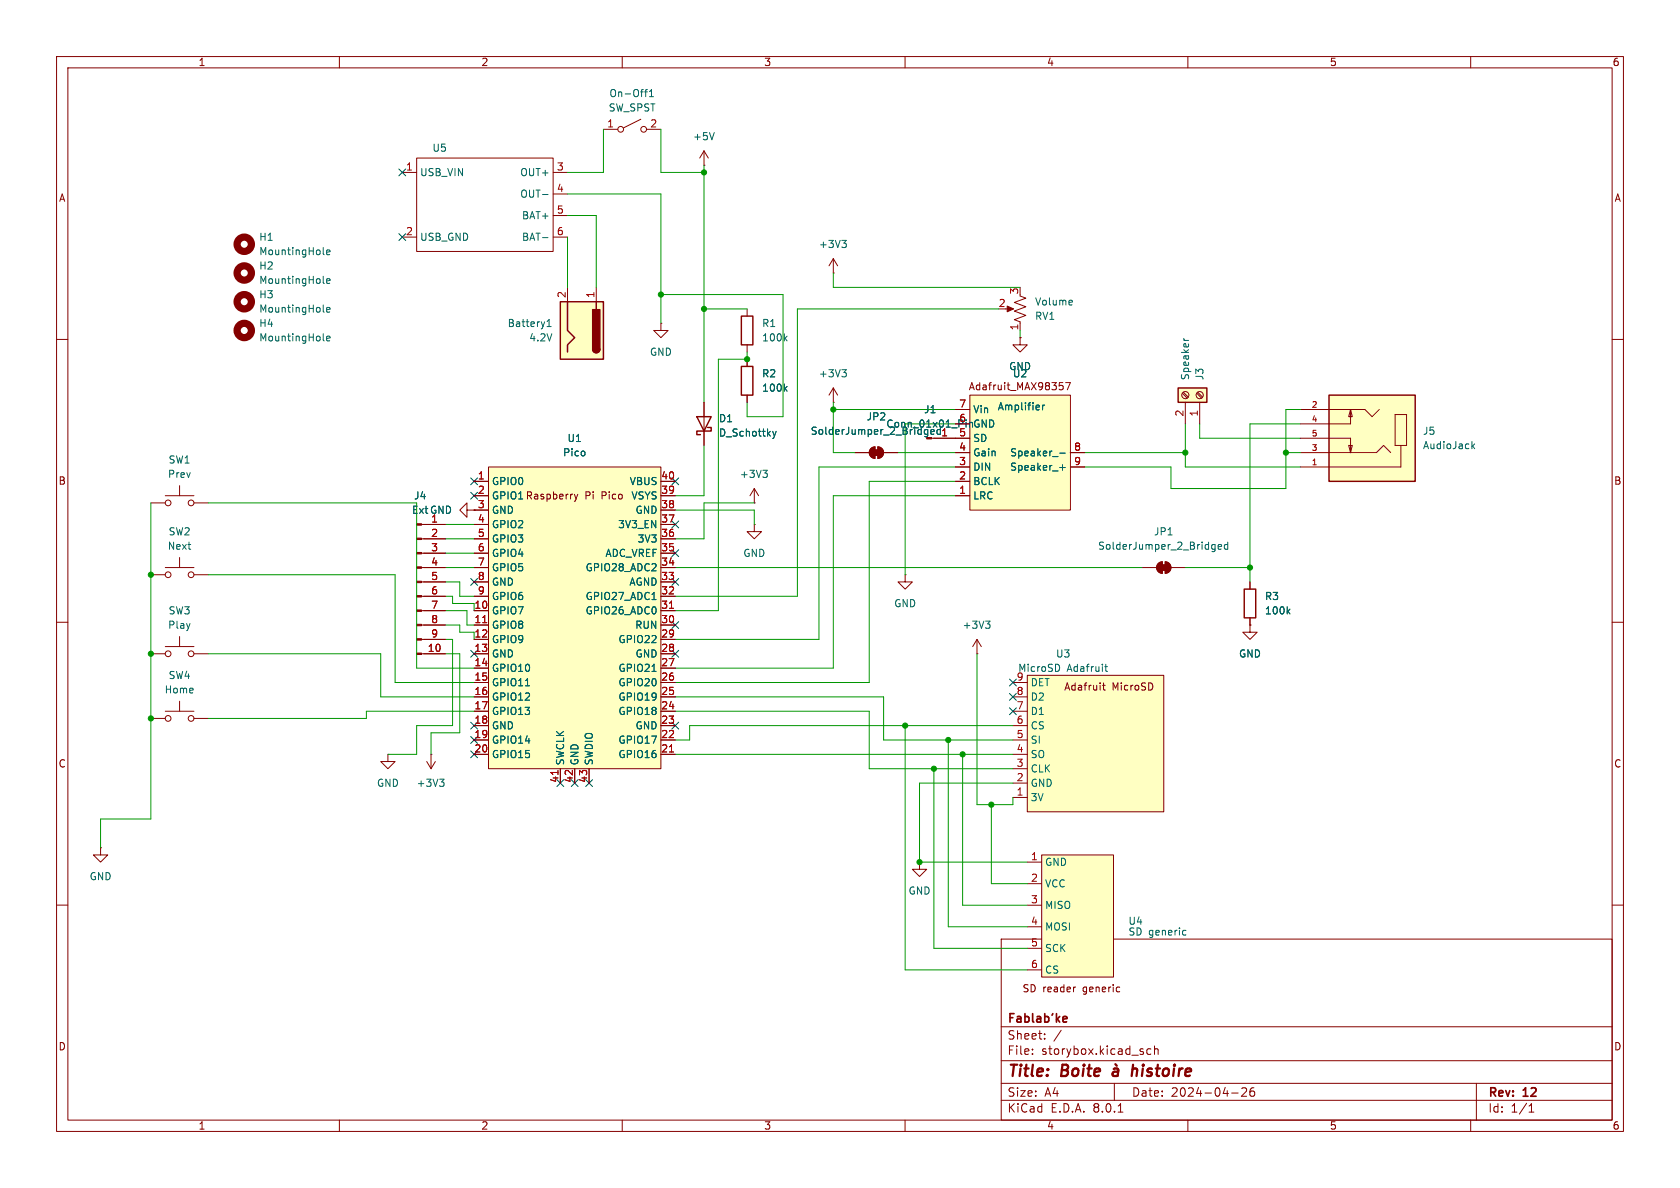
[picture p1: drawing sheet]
<svg xmlns="http://www.w3.org/2000/svg" width="297mm" height="210mm" viewBox="0 0 297 210" stroke-linecap="round" stroke-linejoin="round" font-family="sans-serif">
<g fill="none" stroke="#840000" stroke-width=".18">
<path d="M10 10h277v190h-277zM12 12h273v186h-273zM60 10v2M110 10v2M160 10v2M210 10v2M260 10v2M10 60h2M147.3 48.3h.1M147.3 45.7v2.6M147.3 45.7l-.7 1.3M147.3 45.7l.8 1.3"/>
<path d="M177.8 54.6h1M180.3 52.3l1.1 .4-2.1 .8 2.1 .7-2.1 .8 2.1 .8-2.1 .7 1 .4v1.5M285 60h2M147.3 71.1h.1M147.3 68.6l-.7 1.3M147.3 68.6v2.5M147.3 68.6l.8 1.3M133.3 92.7v1.3h1.3l-1.3 1.3-1.2-1.3h1.2M133.3 92.7h.1M10 110h2M285 110h2M10 160h2"/>
<path d="M285 160h2M177 166h108v32h-108zM60 198v2M110 198v2M160 198v2M177 194.5h108M177 191.5h108M177 187.5h108M177 181.5h108M182.5 186.3v.1M182.5 185.5v.1M184.7 183.6v.1"/>
<path d="M184.7 182.8v.1M187.6 182.1l-1.3 2M197 191.5v3M197.7 196.6h.8M203.5 185.5l-.5-.1-.3 .3v.4l.2 .2h.6M204.1 185.5l.2-.1 .4 .1v.9M204.1 184.9v1.5M210 198v2M217.7 193.2h1.2M219.5 192.4l.6-.1 .2 .1 .1 .3-.9 1.1h.9M221.7 192.3a.59 .59 0 0 0-.7 .6v.6l.1 .2 .4 .1 .2-.1 .1-.5-.1-.3h-.5l-.2 .3M260 198v2"/>
<path d="M261 191.5v6.5M270.3 196.6h.9M270.3 195.5l.4-.4v1.5"/>
</g>
<path d="M196.9 189l.2-.1 .5 .1v1.2M197.2 188.1l.2 .3M197.7 189.4h-.7a.4 .4 0 0 0-.3 .4 .4 .4 0 0 0 .2 .4l.7-.1M200.3 188.2l-.2 2M201 189a.57 .57 0 0 0-.8 .1M201.1 189.2l-.2 1" fill="none" stroke="#840000" stroke-width=".4"/>
<path d="M188.1 179.7l.5 .1v.2l-.7 .2M188.6 180.6l-.5 .1" fill="none" stroke="#840000" stroke-width=".3"/>
<circle cx="43.2" cy="53.3" r="1.27" fill="none" stroke="#840000" stroke-width="1.3"/>
<path d="M57.1 55l.2 .2M57.7 54.8l.6-.2v-.2l-.4-.1-.2 .2 .1 .6h.5M148.8 42.5h.8l-.4 .5M149.4 43l.2 .2v.3l-.2 .3M189.4 53.1l.2 .3-.6 .1M189.5 53.9h-.1M148.8 65.3h.8l-.4 .5M149.4 65.8l.2 .3v.3l-.2 .2" fill="none" stroke="#006464" stroke-width=".18"/>
<path d="M178.1 54.1l1.1 .5-1.1 .5z" fill="#840000" stroke="#840000" stroke-width=".18"/>
<path d="M171.4 69.9h17.8v20.3h-17.8z" fill="#ffffc2"/>
<g fill="none" stroke="#840000" stroke-width=".18">
<path d="M106.7 22.9h2.5M113.3 21.1l-3.1 1.5M114.3 22.9h2.5M124.5 29.2h.1M124.5 26.7l-.8 1.2M124.5 26.7v2.5M124.5 26.7l.7 1.2M180.3 59.7v1.3h1.3l-1.3 1.2-1.2-1.2h1.2M180.3 59.7h.1M124.5 71.1v7.6M154 79.3l.7-.3v2a1.02 1.02 0 0 1-.9-.6 1.02 1.02 0 0 1 .2-1.1zM155.2 79a1.02 1.02 0 0 1 1 1 1.02 1.02 0 0 1-1 1z"/>
<path d="M164.7 77.5h6.7M168.9 74.9h2.5M168.9 72.4h2.5M171.4 69.9h17.8v20.3h-17.8zM187.3 67.6h.6M187.4 68.1h.3l.3 .3-.1 .4-.5 .1M188.4 67.6h.8l-.5 1.3M26.7 88.9h2.5M29.2 87.6h5.1M31.7 85.9v1.7M34.3 88.9h2.5M82.5 90.2v-1.3l-1.2 1.3 1.2 1.2v-1.2h1.3"/>
<path d="M83.8 90.2h.1M133.3 88.9h.1M133.3 86.4l-.7 1.2M133.3 86.4v2.5M133.3 86.4l.8 1.2M151.1 80h2.6M156.2 80h2.5M168.9 87.6h2.5M168.9 85.1h2.5M168.9 82.6h2.5M168.9 80h2.5M189.2 82.6h2.6"/>
<path d="M189.2 80h2.6M160 101.6v1.3h1.3l-1.3 1.2-1.3-1.2h1.3M160 101.6h.1M172.7 115.6h.1M172.7 113l-.7 1.3M172.7 113v2.6M172.7 113l.8 1.3M68.6 133.4v1.2h1.2l-1.2 1.3-1.3-1.3h1.3M68.6 133.4h.1M75.4 134.6l.8 1.3M76.2 133.4h.1M76.2 133.4v2.5"/>
<path d="M77 134.6l-.8 1.3"/>
<circle cx="109.7" cy="22.9" r=".51"/>
<circle cx="113.8" cy="22.9" r=".51"/>
<circle cx="29.7" cy="88.9" r=".51"/>
<circle cx="33.8" cy="88.9" r=".51"/>
</g>
<g fill="none" stroke="#006464" stroke-width=".18">
<path d="M114 16.2h.5M114.5 15.8l-.4 .2M114.8 17.1h.7M114.8 16.2l.4-.4v1.3M126.3 23.4l-.4 1.3M136.6 76.3l.3 .8M136.9 77.1l-.3 .4M137.2 76.3l-.3 .8M164 75.9v1.1l-.2 .2M164 76.7l-.4 .1M164.6 76.6l.1 .2 .4-.1M165.6 76.5l.3 .3"/>
<path d="M170.8 74.7v.8M171.4 74.7v.8M171.4 74.7v.1M184.3 71.6v.9M184.7 71.6l-.4 .3M134.9 83.1h.7l-.4 .5M135.4 83.6l.2 .3v.3l-.2 .2M187.4 80.1h.9M187.4 82.6h.9M187.8 82.2v.9M174.2 109.8h.8l-.4 .5M174.8 110.3l.2 .2v.3l-.2 .3"/>
<path d="M77.7 137.7h.8l-.4 .5M78.3 138.2l.2 .3v.3l-.2 .2"/>
</g>
<g fill="#840000" stroke="#840000" stroke-width=".18">
<path d="M154.4 79.5h1v1h-1z"/>
<path d="M154 79.3l.7-.3v2a1.02 1.02 0 0 1-.9-.6 1.02 1.02 0 0 1 .2-1.1z"/>
<path d="M155.2 79a1.02 1.02 0 0 1 1 1 1.02 1.02 0 0 1-1 1z"/>
<path d="M163.8 77.3h.9v.3h-.9z"/>
</g>
<path d="M123.2 73.7h2.5l-1.2 2.5zM125.1 75.6h.6v.6h-2.5v.6h.6" fill="none" stroke="#840000" stroke-width=".25"/>
<path d="M99.1 53.3h7.6v10.2h-7.6z" fill="#ffffc2"/>
<path d="M99.1 53.3h7.6v10.2h-7.6zM100.3 53.3v5.1l1.3 1.3-1.3 1.3v1.2M105.4 53.3v1.3M131.1 55.9h2v5.1h-2zM104.8 61.7a.64 .64 0 0 0 .6 .7 .64 .64 0 0 0 .6-.7M131.1 64.8h2v5.1h-2z" fill="none" stroke="#840000" stroke-width=".25"/>
<g fill="#840000" stroke="#840000" stroke-width=".25">
<path d="M104.8 61.7h1.2a.64 .64 0 0 1-.6 .7 .64 .64 0 0 1-.6-.7z"/>
<path d="M104.8 54.7h1.2v7h-1.2z"/>
</g>
<g fill="none" stroke="#840000" stroke-width=".18">
<path d="M71.1 30.5h2.6M73.7 27.9h24.1v16.6h-24.1zM97.8 30.5h2.5M97.8 34.3h2.5M97.8 38.1h2.5M71.1 41.9h2.6M97.8 41.9h2.5M100.3 50.8v2.5M105.4 50.8v2.5M116.8 57.2v1.2h1.3l-1.3 1.3-1.2-1.3h1.2M116.8 57.2h.1M132.1 54.6v1.3"/>
<path d="M132.1 61v1.2M132.1 63.5v1.3M132.1 69.9v1.2M31.7 98.6v1.7M74.5 97.8h4.2M74.5 95.3h4.2M74.5 92.7h4.2M26.7 115.6h2.5M26.7 101.6h2.5M29.2 100.3h5.1M29.2 114.3h5.1M31.7 112.5v1.8"/>
<path d="M34.3 115.6h2.5M34.3 101.6h2.5M74.5 115.6h4.2M74.5 113h4.2M74.5 110.5h4.2M74.5 108h4.2M74.5 105.4h4.2M74.5 102.9h4.2M74.5 100.3h4.2"/>
<circle cx="29.7" cy="101.6" r=".51"/>
<circle cx="29.7" cy="115.6" r=".51"/>
<circle cx="33.8" cy="115.6" r=".51"/>
<circle cx="33.8" cy="101.6" r=".51"/>
</g>
<path d="M95.9 34.4h1M95.9 42h1M96.7 57.7h.7M96.7 56.8l.4-.3v1.2M138.8 59.8l.3 .5M139.1 59.4l-.4 .5M138.8 68.7l.3 .5M139.1 68.3l-.4 .5" fill="none" stroke="#006464" stroke-width=".18"/>
<g fill="#840000" stroke="#840000" stroke-width=".18">
<path d="M73.7 115.4h.8v.3h-.8z"/>
<path d="M73.7 112.9h.8v.3h-.8z"/>
<path d="M73.7 110.4h.8v.2h-.8z"/>
<path d="M73.7 107.8h.8v.3h-.8z"/>
<path d="M73.7 105.3h.8v.2h-.8z"/>
<path d="M73.7 102.7h.8v.3h-.8z"/>
<path d="M73.7 100.2h.8v.3h-.8z"/>
<path d="M73.7 97.7h.8v.2h-.8z"/>
<path d="M73.7 95.1h.8v.3h-.8z"/>
<path d="M73.7 92.6h.8v.2h-.8z"/>
</g>
<path d="M208.3 68.6h5.1v2.5h-5.1z" fill="#ffffc2"/>
<path d="M208.3 68.6h5.1v2.5h-5.1z" fill="none" stroke="#840000" stroke-width=".25"/>
<g fill="none" stroke="#840000" stroke-width=".18">
<path d="M209 69.5l.9 .9M209.2 69.3l.9 .9M209.5 71.1v3.8M211.6 69.5l.8 .9M211.8 69.3l.8 .9M212.1 71.1v3.8"/>
<circle cx="209.5" cy="69.8" r=".63"/>
<circle cx="212.1" cy="69.8" r=".63"/>
</g>
<path d="M209.3 59.8l.1 .3" fill="none" stroke="#006464" stroke-width=".18"/>
<path d="M184.1 151.1h12.7v21.6h-12.7z" fill="#ffffc2"/>
<g fill="none" stroke="#840000" stroke-width=".18">
<path d="M26.7 127h2.5M29.2 125.7h5.1M31.7 124v1.7M34.3 127h2.5M17.8 149.9v1.2h-1.3l1.3 1.3 1.2-1.3h-1.2M17.8 149.9h.1M181.6 152.4h2.5M181.6 156.2h2.5M184.1 151.1h12.7v21.6h-12.7zM181.6 160h2.5M181.6 163.8h2.5M181.6 167.6h2.5"/>
<path d="M181.6 171.5h2.5M190 174.5h.1"/>
<circle cx="29.7" cy="127" r=".51"/>
<circle cx="33.8" cy="127" r=".51"/>
</g>
<path d="M57.1 44.8l.2 .2M57.7 44.6l.6-.1v-.3h-.4l-.2 .2 .1 .6h.5M209.3 164.5h.4M209.7 165.2l-.4 .1" fill="none" stroke="#006464" stroke-width=".18"/>
<circle cx="43.2" cy="43.2" r="1.27" fill="none" stroke="#840000" stroke-width="1.3"/>
<g fill="#ffffc2">
<path d="M234.9 69.9h15.3v15.2h-15.3z"/>
<path d="M238.8 72.4l.3 1.3h-.7z"/>
<path d="M238.4 78.7h.7l-.3 1.3z"/>
</g>
<path d="M234.9 69.9h15.3v15.2h-15.3z" fill="none" stroke="#840000" stroke-width=".25"/>
<path d="M229.9 72.4h11.4l1.3 1.3 1.2-1.3M229.9 77.5h8.9v2.5M238.4 78.7h.7l-.3 1.3zM238.8 72.4l.3 1.3h-.7zM238.8 72.4v2.5h-8.9M246.6 73.3h2.1v5.4h-2.1zM247.6 78.7v3.9h-17.7M229.9 80h13.4l1.3-1.3 1.3 1.3M162.6 152.4v1.3h1.2l-1.2 1.2-1.3-1.2h1.3M162.6 152.4h.1" fill="none" stroke="#840000" stroke-width=".18"/>
<path d="M260.3 78.8l.4 .5M260.7 78.5l-.5 .5" fill="none" stroke="#006464" stroke-width=".18"/>
<path d="M181.6 119.4h24.1v24.1h-24.1z" fill="#ffffc2"/>
<path d="M181.6 119.4h24.1v24.1h-24.1zM179.1 138.4h2.5M179.1 135.9h2.5M179.1 133.4h2.5M179.1 130.8h2.5M179.1 128.3h2.5M179.1 125.7h2.5M179.1 123.2h2.5M179.1 120.7h2.5M194.9 121.1h.5M195.1 120.7v1.1l.3 .2M179.1 141h2.5" fill="none" stroke="#840000" stroke-width=".18"/>
<path d="M187.2 117.6l.1 .4-.1 .5M195.3 117.8h.5M195.5 117.4v1.1l.3 .2" fill="none" stroke="#006464" stroke-width=".18"/>
<path d="M86.4 82.6h30.4v53.3h-30.4z" fill="#ffffc2"/>
<g fill="none" stroke="#840000" stroke-width=".18">
<path d="M180.3 59.7h.1M124.5 71.1v2.6M124.5 76.2v2.5M132.1 63.5v1.3M132.1 69.9v1.2M165.1 77.5h6.3M168.9 74.9h2.5M168.9 72.4h2.5M74.9 97.8h3.8M74.9 95.3h3.8M74.9 92.7h3.8M83.8 90.2h.1"/>
<path d="M83.8 85.1h2.6M83.8 87.6h2.6M83.8 90.2h2.6M83.8 97.8h2.6M83.8 95.3h2.6M83.8 92.7h2.6M86.4 82.6h30.4v53.3h-30.4zM101.5 87.4l.3 .8M101.8 88.2l-.3 .4M102.1 87.4l-.3 .8M116.8 85.1h2.6M116.8 87.6h2.6"/>
<path d="M116.8 90.2h2.6M116.8 97.8h2.6M116.8 95.3h2.6M116.8 92.7h2.6M151.1 80h2.6M156.2 80h2.5M168.9 85.1h2.5M168.9 87.6h2.5M168.9 80h2.5M168.9 82.6h2.5M189.2 80h2.6M189.2 82.6h2.6"/>
<path d="M204.8 99.6l.7-.3v2a1.02 1.02 0 0 1-.9-.6 1.02 1.02 0 0 1 .2-1.1zM206 99.3a1.02 1.02 0 0 1 1 1 1.02 1.02 0 0 1-1 1zM74.9 108h3.8M74.9 110.5h3.8M74.9 113h3.8M74.9 115.6h3.8M74.9 105.4h3.8M74.9 102.9h3.8M74.9 100.3h3.8M83.8 108h2.6M83.8 110.5h2.6M83.8 113h2.6"/>
<path d="M83.8 115.6h2.6M83.8 118.1h2.6M83.8 105.4h2.6M83.8 102.9h2.6M83.8 100.3h2.6M116.8 108h2.6M116.8 110.5h2.6M116.8 113h2.6M116.8 115.6h2.6M116.8 118.1h2.6M116.8 105.4h2.6M116.8 102.9h2.6"/>
<path d="M116.8 100.3h2.6M201.9 100.3h2.6M207 100.3h2.5M221 110.5v1.3h1.2l-1.2 1.2-1.3-1.2h1.3M221 110.5h.1M221 102.9v1.2M221 109.2v1.3M83.8 120.7h2.6M83.8 123.2h2.6M83.8 125.7h2.6M83.8 128.3h2.6M83.8 130.8h2.6"/>
<path d="M83.8 133.4h2.6M99.1 135.9v2.5M101.6 135.9v2.5M104.1 135.9v2.5M116.8 120.7h2.6M116.8 123.2h2.6M116.8 125.7h2.6M116.8 128.3h2.6M116.8 130.8h2.6M116.8 133.4h2.6"/>
</g>
<path d="M85.3 110.1h.8M118.4 107.5h.7M98.6 136.2v.7M118.4 132.9h.7" fill="none" stroke="#a90000" stroke-width=".18"/>
<g fill="none" stroke="#006464" stroke-width=".18">
<path d="M57.1 49.9l.2 .2M57.7 59.8l.6-.1v-.2l-.4-.1-.2 .2 .1 .6h.5M57.7 49.7l.6-.1v-.3h-.4l-.2 .1 .1 .6h.5M57.1 60.1l.2 .2M136.6 76.3l.3 .8M136.9 77.1l-.3 .4M137.2 76.3l-.3 .8M138.8 68.7l.3 .5M139.1 68.3l-.4 .5M164 75.9v1.1l-.2 .2M164 76.7l-.4 .1M164.6 76.6l.1 .2 .4-.1"/>
<path d="M165.6 76.5l.3 .3M170.8 74.7v.8M171.4 74.7v.8M171.4 74.7v.1M184.3 71.6v.9M184.7 71.6l-.4 .3M187.4 80.1h.9M187.4 82.6h.9M187.8 82.2v.9M214.4 96.3h.4M214.8 96.3v1l-.2 .2M214.8 97l-.4 .1"/>
<path d="M215.4 96.7l.6-.1-.1-.3h-.4l-.1 .1v.6h.5M217 96.3h-.3l-.3 .2 .2 .5h.4M217 95.8v1.3M115.3 118.7h.7M115.3 106h.7M227.7 108l.3 .5M228 107.7l-.4 .5M92.9 121.2h.7"/>
</g>
<path d="M220 104.1h2v5.1h-2z" fill="none" stroke="#840000" stroke-width=".25"/>
<g fill="#840000" stroke="#840000" stroke-width=".18">
<path d="M205.2 99.8h1v1h-1z"/>
<path d="M204.8 99.6l.7-.3v2a1.02 1.02 0 0 1-.9-.6 1.02 1.02 0 0 1 .2-1.1z"/>
<path d="M206 99.3a1.02 1.02 0 0 1 1 1 1.02 1.02 0 0 1-1 1z"/>
</g>
<g fill="none" stroke="#840000" stroke-width="1.3">
<circle cx="43.2" cy="58.4" r="1.27"/>
<circle cx="43.2" cy="48.3" r="1.27"/>
</g>
<g fill="none" stroke="#009600" stroke-width=".18">
<path d="M100.3 34.3h16.5v22.9M100.3 38.1h5.1v12.7M106.7 22.9v7.6h-6.4M116.8 22.9v7.6h7.7M124.5 29.2v41.9M100.3 41.9v8.9M116.8 52.1h21.6v21.6h-6.3v-2.6M124.5 54.6h7.6M147.3 48.3v2.5h33M176.5 54.6h-35.5v50.8h-21.6M180.3 58.4v1.3M124.5 78.7v8.9h-5.1"/>
<path d="M132.1 62.2v1.3h-5.1v44.5h-7.6M147.3 71.1v8.9h3.8M147.3 72.4h21.6M168.9 74.9h-8.9v26.7M209.5 74.9v7.7h20.4M212.1 74.9v2.6h17.8M229.9 72.4h-2.6v14h-20.3v-3.8h-15.2M229.9 74.9h-8.9v28M26.7 88.9v55.9h-8.9v5.1M36.8 88.9h36.9v29.2h10.1M78.7 95.3h5.1M78.7 92.7h5.1"/>
<path d="M78.7 97.8h5.1M119.4 90.2h13.9v2.5M133.3 88.9h-8.8v6.4h-5.1M158.7 80h10.2M168.9 87.6h-21.6v30.5h-27.9M168.9 85.1h-15.2v35.6h-34.3M168.9 82.6h-24.1v30.4h-25.4M191.8 80h17.7M227.3 80h2.6M36.8 115.6h30.5v7.6h16.5M36.8 101.6h33v19.1h14M78.7 102.9h2.6v2.5h2.5"/>
<path d="M78.7 110.5h2.6v1.3h2.5M78.7 115.6h2.6v13.9h-5.1v3.9M78.7 105.4h1.3v1.3h3.8M78.7 113h1.3v15.3h-6.3v5.1h-5.1M78.7 108h3.8v2.5h1.3M78.7 100.3h5.1M119.4 100.3h82.5M172.7 115.6v26.6h6.4v-1.2M209.5 100.3h11.5M83.8 125.7h-19v1.3h-28M119.4 123.2h36.8v7.6h22.9M119.4 125.7h34.3v10.2h25.4"/>
<path d="M119.4 133.4h59.7M160 128.3v43.2h21.6M165.1 135.9v31.7h16.5M167.6 130.8v33h14M170.2 133.4v26.6h11.4M179.1 128.3h-57.2v2.5h-2.5M179.1 138.4h-16.5v14h19M175.3 142.2v14h6.3"/>
</g>
<g fill="none" stroke="#000084" stroke-width=".18">
<path d="M70.5 29.9l1.2 1.2M71.7 29.9l-1.2 1.2M70.5 41.3l1.2 1.2M71.7 41.3l-1.2 1.2M83.2 84.5l1.2 1.2M83.2 87l1.2 1.2M84.4 84.5l-1.2 1.2M84.4 87l-1.2 1.2M118.8 84.5l1.2 1.2M118.8 97.2l1.2 1.2M118.8 92.1l1.2 1.2M120 92.1l-1.2 1.2"/>
<path d="M120 84.5l-1.2 1.2M120 97.2l-1.2 1.2M83.2 115l1.2 1.2M83.2 102.3l1.2 1.2M84.4 115l-1.2 1.2M84.4 102.3l-1.2 1.2M118.8 109.9l1.2 1.2M118.8 115l1.2 1.2M118.8 102.3l1.2 1.2M120 109.9l-1.2 1.2M120 115l-1.2 1.2M120 102.3l-1.2 1.2"/>
<path d="M83.2 132.7l1.2 1.3M83.2 130.2l1.2 1.2M83.2 127.7l1.2 1.2M84.4 132.7l-1.2 1.3M84.4 130.2l-1.2 1.2M84.4 127.7l-1.2 1.2M98.5 137.8l1.2 1.2M99.7 137.8l-1.2 1.2M101 137.8l1.2 1.2M102.2 137.8l-1.2 1.2M103.5 137.8l1.2 1.2M104.7 137.8l-1.2 1.2"/>
<path d="M118.8 127.7l1.2 1.2M120 127.7l-1.2 1.2M178.5 125.1l1.2 1.2M178.5 122.6l1.2 1.2M178.5 120l1.2 1.3M179.7 125.1l-1.2 1.2M179.7 122.6l-1.2 1.2M179.7 120l-1.2 1.3"/>
</g>
<g fill="#009600" stroke="#009600" stroke-width=".18">
<circle cx="209.5" cy="80" r=".46"/>
<circle cx="227.3" cy="80" r=".46"/>
<circle cx="221" cy="100.3" r=".46"/>
<circle cx="124.5" cy="54.6" r=".46"/>
<circle cx="116.8" cy="52.1" r=".46"/>
<circle cx="132.1" cy="63.5" r=".46"/>
<circle cx="124.5" cy="30.5" r=".46"/>
<circle cx="147.3" cy="72.4" r=".46"/>
<circle cx="160" cy="128.3" r=".46"/>
<circle cx="26.7" cy="127" r=".46"/>
<circle cx="26.7" cy="101.6" r=".46"/>
<circle cx="26.7" cy="115.6" r=".46"/>
<circle cx="165.1" cy="135.9" r=".46"/>
<circle cx="175.3" cy="142.2" r=".46"/>
<circle cx="170.2" cy="133.4" r=".46"/>
<circle cx="167.6" cy="130.8" r=".46"/>
<circle cx="162.6" cy="152.4" r=".46"/>
</g>
<g font-size="2.8" fill="#840000">
<text x="178" y="190.9">Title:</text>
<text x="187.7" y="190.9">Boite</text>
<text x="201.7" y="190.9">histoire</text>
</g>
<g font-size="2.1" fill="#840000">
<text x="178" y="184">Sheet:</text>
<text x="178" y="181.2">Fablab'ke</text>
<text x="178" y="186.7">File:</text>
<text x="184.1" y="186.7">storybox.kicad_sch</text>
<text x="178" y="196.9">KiCad</text>
<text x="178" y="194.1">Size:</text>
<text x="184.7" y="194.1">A4</text>
<text x="185.7" y="196.9">E.D.A.</text>
<text x="193.3" y="196.9">8.0.1</text>
<text x="200" y="194.1">Date:</text>
<text x="207" y="194.1">2024-04-26</text>
<text x="263" y="194.3">Rev:</text>
<text x="263" y="196.9">Id:</text>
<text x="267.1" y="196.9">1/1</text>
<text x="269.4" y="194.3">12</text>
</g>
<g font-size="1.8" fill="#840000">
<text x="35" y="11.9">1</text>
<text x="85" y="11.9">2</text>
<text x="135" y="11.9">3</text>
<text x="185" y="11.9">4</text>
<text x="235" y="11.9">5</text>
<text x="285" y="11.9">6</text>
<text x="10.3" y="35.9">A</text>
<text x="285.3" y="35.9">A</text>
<text x="171.2" y="69.2">Adafruit_MAX98357</text>
<text x="10.3" y="85.9">B</text>
<text x="86.9" y="88.5">GPIO1 Raspberry</text>
<text x="103.4" y="88.5">Pi</text>
<text x="106.5" y="88.5">Pico</text>
<text x="285.3" y="85.9">B</text>
<text x="188" y="122.3">Adafruit</text>
<text x="196.6" y="122.3">MicroSD</text>
<text x="10.3" y="135.9">C</text>
<text x="285.3" y="135.9">C</text>
<text x="180.7" y="175.6">SD reader</text>
<text x="191.6" y="175.6">generic</text>
<text x="10.3" y="185.9">D</text>
<text x="285.3" y="185.9">D</text>
<text x="35" y="199.9">1</text>
<text x="85" y="199.9">2</text>
<text x="135" y="199.9">3</text>
<text x="185" y="199.9">4</text>
<text x="235" y="199.9">5</text>
<text x="285" y="199.9">6</text>
</g>
<g font-size="1.8" fill="#006464">
<text x="107.6" y="17.4">On-Off1</text>
<text x="107.5" y="19.9">SW_SPST</text>
<text x="76.4" y="27">U5</text>
<text x="122.4" y="25">+5V</text>
<text x="74.2" y="31.3">USB_VIN</text>
<text x="91.9" y="31.3">OUT+</text>
<text x="91.9" y="35.2">OUT-</text>
<text x="92.2" y="39">BAT+</text>
<text x="45.7" y="42.8">H1</text>
<text x="45.7" y="45.3">MountingHole</text>
<text x="45.7" y="47.9">H2</text>
<text x="74.2" y="42.8">USB_GND</text>
<text x="92.2" y="42.8">BAT-</text>
<text x="144.7" y="44">+3V3</text>
<text x="45.7" y="52.9">H3</text>
<text x="45.7" y="50.4">MountingHole</text>
<text x="45.7" y="55.5">MountingHole</text>
<text x="45.7" y="58">H4</text>
<text x="89.7" y="58">Battery1</text>
<text x="134.6" y="58">R1</text>
<text x="182.9" y="56.7">RV1</text>
<text x="182.9" y="54.2">Volume</text>
<text x="45.7" y="60.6">MountingHole</text>
<text x="93.5" y="60.6">4.2V</text>
<text x="114.8" y="63.1">GND</text>
<text x="134.6" y="60.6">100k</text>
<text x="178.3" y="65.6">GND</text>
<text x="134.6" y="66.9">R2</text>
<text x="134.6" y="69.4">100k</text>
<text x="144.7" y="66.9">+3V3</text>
<text x="179" y="66.9">U2</text>
<text x="210.4" y="67.3" transform="rotate(-90 210.4 67.3)">Speaker</text>
<text x="213" y="67.3" transform="rotate(-90 213 67.3)">J3</text>
<text x="127" y="74.8">D1</text>
<text x="127" y="77.4">D_Schottky</text>
<text x="143.2" y="77.1">SolderJumper_2_Bridged</text>
<text x="153.1" y="74.5">JP2</text>
<text x="156.6" y="75.8">Conn_01x01_Pin</text>
<text x="163.3" y="73.3">J1</text>
<text x="166.3" y="77.2">1</text>
<text x="172" y="75.8">GND</text>
<text x="172" y="73.3">Vin</text>
<text x="176.3" y="72.7">Amplifier</text>
<text x="251.5" y="77.1">J5</text>
<text x="29.7" y="82.1">SW1</text>
<text x="99.4" y="80.9">Pico</text>
<text x="100.2" y="78.3">U1</text>
<text x="172" y="83.4">DIN</text>
<text x="172" y="80.9">Gain</text>
<text x="172" y="78.3">SD</text>
<text x="178.5" y="80.9">Speaker_-</text>
<text x="178.5" y="83.4">Speaker_+</text>
<text x="251.5" y="79.6">AudioJack</text>
<text x="29.6" y="84.7">Prev</text>
<text x="73.1" y="88.5">J4</text>
<text x="86.9" y="86">GPIO0</text>
<text x="86.9" y="88.5">GPIO1</text>
<text x="111.2" y="86">VBUS</text>
<text x="111.5" y="88.5">VSYS</text>
<text x="130.7" y="84.7">+3V3</text>
<text x="172" y="88.5">LRC</text>
<text x="172" y="86">BCLK</text>
<text x="29.7" y="94.8">SW2</text>
<text x="72.7" y="91">Ext GND</text>
<text x="86.9" y="91">GND</text>
<text x="86.9" y="93.6">GPIO2</text>
<text x="109.2" y="93.6">3V3_EN</text>
<text x="112.3" y="91">GND</text>
<text x="203.9" y="94.8">JP1</text>
<text x="29.6" y="97.4">Next</text>
<text x="86.9" y="96.1">GPIO3</text>
<text x="86.9" y="98.7">GPIO4</text>
<text x="86.9" y="101.2">GPIO5</text>
<text x="103.4" y="101.2">GPIO28_ADC2</text>
<text x="106.9" y="98.7">ADC_VREF</text>
<text x="112.6" y="96.1">3V3</text>
<text x="131.3" y="98.7">GND</text>
<text x="194" y="97.4">SolderJumper_2_Bridged</text>
<text x="86.9" y="103.7">GND</text>
<text x="86.9" y="106.3">GPIO6</text>
<text x="103.4" y="106.3">GPIO27_ADC1</text>
<text x="111.2" y="103.7">AGND</text>
<text x="158" y="107.5">GND</text>
<text x="223.5" y="106.3">R3</text>
<text x="29.6" y="111.4">Play</text>
<text x="29.7" y="108.8">SW3</text>
<text x="86.9" y="108.8">GPIO7</text>
<text x="86.9" y="111.4">GPIO8</text>
<text x="86.9" y="113.9">GPIO9</text>
<text x="103.4" y="108.8">GPIO26_ADC0</text>
<text x="109.2" y="113.9">GPIO22</text>
<text x="112.2" y="111.4">RUN</text>
<text x="170.1" y="111.4">+3V3</text>
<text x="223.5" y="108.8">100k</text>
<text x="86.9" y="116.4">GND</text>
<text x="86.9" y="119">GPIO10</text>
<text x="109.2" y="119">GPIO21</text>
<text x="112.3" y="116.4">GND</text>
<text x="179.9" y="119">MicroSD</text>
<text x="186.6" y="116.4">U3</text>
<text x="188.6" y="119">Adafruit</text>
<text x="218.9" y="116.4">GND</text>
<text x="29" y="122.8">Home</text>
<text x="29.7" y="120.2">SW4</text>
<text x="86.9" y="121.5">GPIO11</text>
<text x="86.9" y="124.1">GPIO12</text>
<text x="109.2" y="124.1">GPIO19</text>
<text x="109.2" y="121.5">GPIO20</text>
<text x="182.1" y="124.1">D2</text>
<text x="182.1" y="121.5">DET</text>
<text x="86.9" y="126.6">GPIO13</text>
<text x="86.9" y="129.1">GND</text>
<text x="86.9" y="131.7">GPIO14</text>
<text x="109.2" y="131.7">GPIO17</text>
<text x="109.2" y="126.6">GPIO18</text>
<text x="112.3" y="129.1">GND</text>
<text x="182.1" y="131.7">SI</text>
<text x="182.1" y="129.1">CS</text>
<text x="182.1" y="126.6">D1</text>
<text x="86.9" y="134.2">GPIO15</text>
<text x="99.9" y="135.4" transform="rotate(-90 99.9 135.4)">SWCLK</text>
<text x="102.5" y="135.4" transform="rotate(-90 102.5 135.4)">GND</text>
<text x="105" y="135.4" transform="rotate(-90 105 135.4)">SWDIO</text>
<text x="109.2" y="134.2">GPIO16</text>
<text x="182.1" y="136.8">CLK</text>
<text x="182.1" y="134.2">SO</text>
<text x="66.5" y="139.3">GND</text>
<text x="73.6" y="139.3">+3V3</text>
<text x="182.1" y="141.8">3V</text>
<text x="182.1" y="139.3">GND</text>
<text x="15.7" y="155.8">GND</text>
<text x="184.7" y="153.3">GND</text>
<text x="160.5" y="158.3">GND</text>
<text x="184.7" y="157.1">VCC</text>
<text x="184.7" y="160.9">MISO</text>
<text x="184.7" y="164.7">MOSI</text>
<text x="199.4" y="165.6">SD generic</text>
<text x="199.4" y="163.7">U4</text>
<text x="184.7" y="168.5">SCK</text>
<text x="184.7" y="172.3">CS</text>
</g>
<g font-size="1.8" fill="#a90000">
<text x="107.2" y="22.6">1</text>
<text x="114.9" y="22.6">2</text>
<text x="71.7" y="30.2">1</text>
<text x="98.4" y="30.2">3</text>
<text x="98.4" y="34">4</text>
<text x="71.7" y="41.7">2</text>
<text x="98.4" y="37.8">5</text>
<text x="98.4" y="41.7">6</text>
<text x="100.1" y="52.8" transform="rotate(-90 100.1 52.8)">2</text>
<text x="105.2" y="52.8" transform="rotate(-90 105.2 52.8)">1</text>
<text x="180.1" y="52.1" transform="rotate(-90 180.1 52.1)">3</text>
<text x="176.5" y="54.4">2</text>
<text x="180.1" y="58.5" transform="rotate(-90 180.1 58.5)">1</text>
<text x="169.5" y="77.2">5</text>
<text x="169.5" y="74.7">6</text>
<text x="169.5" y="72.1">7</text>
<text x="209.3" y="73.7" transform="rotate(-90 209.3 73.7)">2</text>
<text x="211.8" y="73.7" transform="rotate(-90 211.8 73.7)">1</text>
<text x="169.5" y="82.3">3</text>
<text x="169.5" y="79.8">4</text>
<text x="189.8" y="79.8">8</text>
<text x="189.8" y="82.3">9</text>
<text x="84.4" y="84.8">1</text>
<text x="84.4" y="87.4">2</text>
<text x="84.4" y="89.9">3</text>
<text x="116.8" y="89.9">38</text>
<text x="116.8" y="87.4">39</text>
<text x="116.8" y="84.8">40</text>
<text x="169.5" y="87.4">1</text>
<text x="169.5" y="84.8">2</text>
<text x="76.1" y="92.5">1</text>
<text x="76.1" y="95">2</text>
<text x="84.4" y="92.5">4</text>
<text x="84.4" y="95">5</text>
<text x="116.8" y="95">36</text>
<text x="116.8" y="92.5">37</text>
<text x="76.1" y="97.5">3</text>
<text x="76.1" y="100.1">4</text>
<text x="84.4" y="97.5">6</text>
<text x="84.4" y="100.1">7</text>
<text x="116.8" y="100.1">34</text>
<text x="116.8" y="97.5">35</text>
<text x="76.1" y="102.6">5</text>
<text x="76.1" y="105.2">6</text>
<text x="76.1" y="107.7">7</text>
<text x="83.8" y="107.7">10</text>
<text x="84.4" y="102.6">8</text>
<text x="84.4" y="105.2">9</text>
<text x="116.8" y="107.7">31</text>
<text x="116.8" y="105.2">32</text>
<text x="116.8" y="102.6">33</text>
<text x="76.1" y="110.2">8</text>
<text x="76.1" y="112.8">9</text>
<text x="83.8" y="110.2">11</text>
<text x="83.8" y="112.8">12</text>
<text x="116.8" y="112.8">29</text>
<text x="116.8" y="110.2">30</text>
<text x="75.5" y="115.3">10</text>
<text x="83.8" y="115.3">13</text>
<text x="83.8" y="117.9">14</text>
<text x="116.8" y="117.9">27</text>
<text x="116.8" y="115.3">28</text>
<text x="83.8" y="120.4">15</text>
<text x="83.8" y="122.9">16</text>
<text x="83.8" y="125.5">17</text>
<text x="116.8" y="125.5">24</text>
<text x="116.8" y="122.9">25</text>
<text x="116.8" y="120.4">26</text>
<text x="179.6" y="125.5">7</text>
<text x="179.6" y="122.9">8</text>
<text x="179.6" y="120.4">9</text>
<text x="83.8" y="128">18</text>
<text x="83.8" y="130.6">19</text>
<text x="116.8" y="130.6">22</text>
<text x="116.8" y="128">23</text>
<text x="179.6" y="130.6">5</text>
<text x="179.6" y="128">6</text>
<text x="83.8" y="133.1">20</text>
<text x="116.8" y="133.1">21</text>
<text x="179.6" y="135.6">3</text>
<text x="179.6" y="133.1">4</text>
<text x="98.8" y="138.5" transform="rotate(-90 98.8 138.5)">41</text>
<text x="101.3" y="138.5" transform="rotate(-90 101.3 138.5)">42</text>
<text x="103.9" y="138.5" transform="rotate(-90 103.9 138.5)">43</text>
<text x="179.6" y="140.7">1</text>
<text x="179.6" y="138.2">2</text>
<text x="182.2" y="152.1">1</text>
<text x="182.2" y="156">2</text>
<text x="182.2" y="159.8">3</text>
<text x="182.2" y="163.6">4</text>
<text x="182.2" y="167.4">5</text>
<text x="182.2" y="171.2">6</text>
</g>
<g font-size="1.4" fill="#a90000">
<text x="231.8" y="72.1">2</text>
<text x="231.8" y="74.7">4</text>
<text x="231.8" y="77.2">5</text>
<text x="231.8" y="82.3">1</text>
<text x="231.8" y="79.8">3</text>
</g>
</svg>
